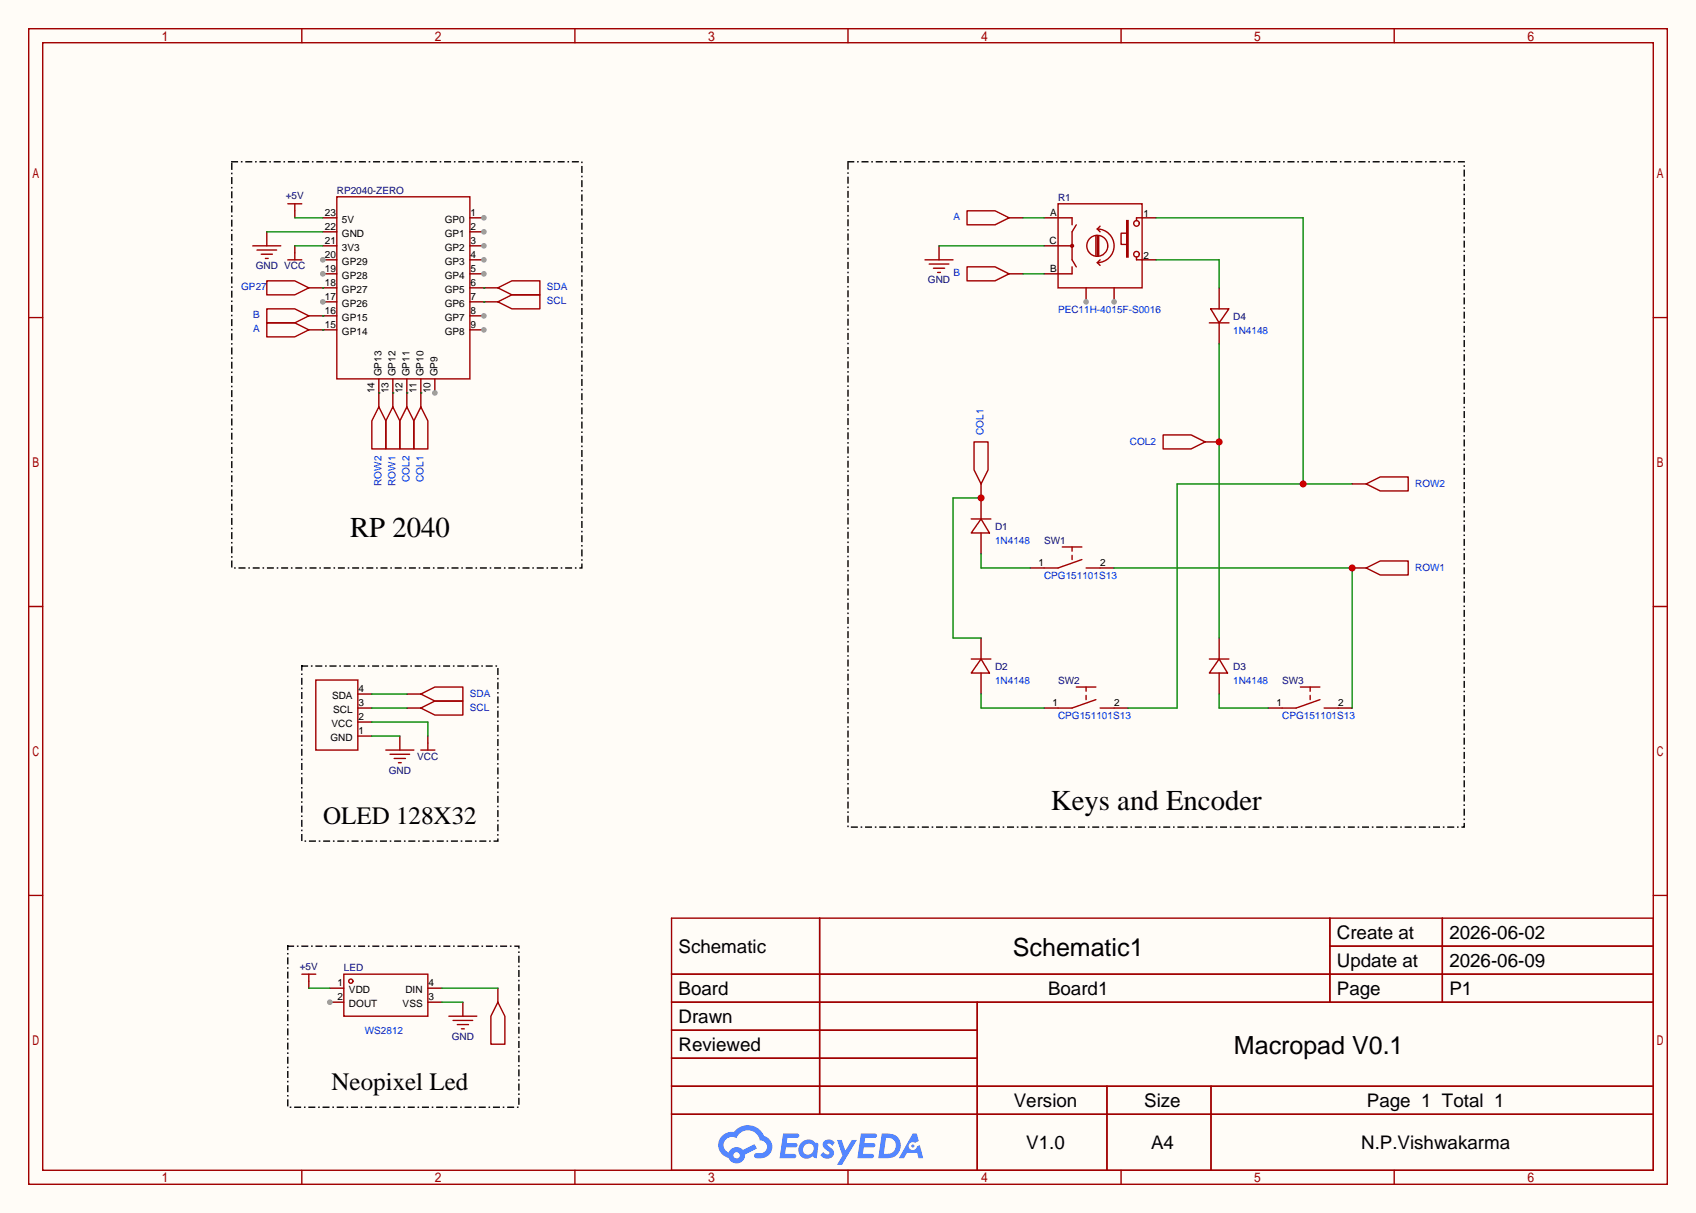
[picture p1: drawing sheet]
<svg xmlns="http://www.w3.org/2000/svg" width="308mm" height="220mm" viewBox="0 0 308 220" stroke-linecap="round" stroke-linejoin="round" font-family="sans-serif">
<path d="M0 0h307.6v220h-307.6z" fill="#fffcf7"/>
<g fill="none" stroke="#a10000" stroke-width=".25">
<path d="M5.2 5.2h297.2v209.6h-297.2zM7.7 7.7h292.1v204.5h-292.1zM54.7 5.2v2.5M104.3 5.2v2.5M153.8 5.2v2.5M203.3 5.2v2.5M252.9 5.2v2.5M5.2 57.6h2.5M299.8 57.6h2.6M5.2 110h2.5M299.8 110h2.6M5.2 162.4h2.5"/>
<path d="M121.8 166.5h178v45.7h-178zM121.8 176.7h178M148.7 166.5v35.6M241.2 166.5v15.2M241.2 171.6h58.6M261.6 166.5v15.2M299.8 162.4h2.6M121.8 181.7h178M121.8 186.8h55.4M121.8 197h178M121.8 191.9h55.4M177.2 181.7v30.5"/>
<path d="M200.8 197v15.2M219.6 197v15.2M54.7 212.2v2.6M104.3 212.2v2.6M121.8 202.1h178M153.8 212.2v2.6M203.3 212.2v2.6M252.9 212.2v2.6"/>
</g>
<g fill="#5487ff">
<path d="M149.5 206.9a1.3 1.3 0 0 1 1.9 .3l-.4 .6a.54 .54 0 0 0-1-.2l.2 .2a1.58 1.58 0 0 1 1 1.5 1.43 1.43 0 0 1-2.4 .2l.5-.6a.64 .64 0 0 0 .5 .5 .64 .64 0 0 0 .6-.3l-.1-.3a1.6 1.6 0 0 1-1.1-1.5z"/>
<path d="M151.8 206.7h.8l.7 2 1.2-2h.9l-2.7 4.5h-.9l1-1.6z"/>
<path d="M142 205.5h1.7a1.31 1.31 0 0 1 1.2 .2 .4 .4 0 0 1-.3 .6h-1.8l-.1 1h1.6a.4 .4 0 0 1 .3 .4 .4 .4 0 0 1-.4 .4h-1.6l-.2 1.2 .8-.1a1.23 1.23 0 0 1 1.2 .2 .39 .39 0 0 1-.4 .6h-2.6z"/>
<path d="M156.1 205.5h1.7a1.32 1.32 0 0 1 1.2 .2 .39 .39 0 0 1-.3 .6h-1.8l-.1 1h1.6a.4 .4 0 0 1 .4 .4 .4 .4 0 0 1-.5 .4h-1.6l-.2 1.1h.8a1.23 1.23 0 0 1 1.2 .2 .39 .39 0 0 1-.4 .6h-2.6z"/>
<path d="M165.5 205.6h.8l.3 1.3-.6 .3a.75 .75 0 0 0-1.1 .3 .75 .75 0 0 0 .5 1.1 .75 .75 0 0 0 .9-.7l.5-.3 .6 2.4h-.8l-.3-.9h-1.8l-.5 .9h-1z"/>
<path d="M159.9 205.6l-.6 4.4h1.4a2.27 2.27 0 0 0 2.7-2.3 2.27 2.27 0 0 0-2.7-2.1zM160.7 206.3a1.5 1.5 0 0 1 1.8 1.6 1.5 1.5 0 0 1-1.9 1.3h-.3z"/>
<path d="M145.4 207.2a1.62 1.62 0 0 0-.4 2.1 1.62 1.62 0 0 0 2 .6l.3-.2 .4 .2 .4 .1 .3-2.4-.1-.3-.5-.1a1.58 1.58 0 0 0-2.4 0zM146 207.7a.99 .99 0 0 1 1.6 .3 .99 .99 0 0 1-.9 1.4 .94 .94 0 0 1-1-.6 .94 .94 0 0 1 .3-1.1z"/>
<path d="M131 206a2.37 2.37 0 0 0 1.1 4 1.54 1.54 0 0 0 1.8 1 1.54 1.54 0 0 0 1.2-1.6l2.2-1.1-.5-.8-2.1 1a1.57 1.57 0 0 0-2.6 .5 1.5 1.5 0 0 1-.7-2.1 1.5 1.5 0 0 1 2.2-.5 2.23 2.23 0 0 1 2.3-1.4 2.23 2.23 0 0 1 2 1.8 1.16 1.16 0 0 1 1.2 1.1 1.16 1.16 0 0 1-1.1 1.2h-.7a.47 .47 0 0 0-.5 .4 .47 .47 0 0 0 .4 .5 2.23 2.23 0 0 0 2.2-.6 2.23 2.23 0 0 0 .5-2.3 2.16 2.16 0 0 0-1.3-1.1 3.2 3.2 0 0 0-5.5-.7l-1.1 .1zM133 209.5a.6 .6 0 0 1 1.2 0 .6 .6 0 0 1-1.2 0z"/>
<circle cx="165.6" cy="207.8" r=".28"/>
</g>
<path d="M61.1 35.7h24.1v33h-24.1z" fill="none" stroke="#a10000" stroke-width=".25"/>
<path d="M85.2 39.5h2.6" fill="none" stroke="#870000" stroke-width=".25"/>
<circle cx="87.8" cy="39.5" r=".51" fill="#999"/>
<path d="M85.2 42h2.6" fill="none" stroke="#870000" stroke-width=".25"/>
<circle cx="87.8" cy="42" r=".51" fill="#999"/>
<path d="M85.2 44.6h2.6" fill="none" stroke="#870000" stroke-width=".25"/>
<circle cx="87.8" cy="44.6" r=".51" fill="#999"/>
<path d="M85.2 47.1h2.6" fill="none" stroke="#870000" stroke-width=".25"/>
<circle cx="87.8" cy="47.1" r=".51" fill="#999"/>
<path d="M85.2 49.7h2.6" fill="none" stroke="#870000" stroke-width=".25"/>
<circle cx="87.8" cy="49.7" r=".51" fill="#999"/>
<path d="M85.2 52.2h2.6M85.2 54.7h2.6M85.2 57.3h2.6" fill="none" stroke="#870000" stroke-width=".25"/>
<circle cx="87.8" cy="57.3" r=".51" fill="#999"/>
<path d="M85.2 59.8h2.6" fill="none" stroke="#870000" stroke-width=".25"/>
<circle cx="87.8" cy="59.8" r=".51" fill="#999"/>
<path d="M78.9 68.7v2.5" fill="none" stroke="#870000" stroke-width=".25"/>
<circle cx="78.9" cy="71.2" r=".51" fill="#999"/>
<path d="M58.5 59.8h2.6M58.5 57.3h2.6M58.5 54.7h2.6M73.8 68.7v2.5M76.3 68.7v2.5" fill="none" stroke="#870000" stroke-width=".25"/>
<circle cx="58.5" cy="54.7" r=".51" fill="#999"/>
<path d="M58.5 52.2h2.6M58.5 49.7h2.6" fill="none" stroke="#870000" stroke-width=".25"/>
<circle cx="58.5" cy="49.7" r=".51" fill="#999"/>
<path d="M58.5 47.1h2.6" fill="none" stroke="#870000" stroke-width=".25"/>
<circle cx="58.5" cy="47.1" r=".51" fill="#999"/>
<path d="M58.5 39.5h2.6M189.4 39.5h5M207.1 39.5h2.6M58.5 44.6h2.6M58.5 42h2.6M189.4 44.6h5M189.4 49.7h5M197 52.2v2.5M207.1 47.1h2.6M68.7 68.7v2.5M71.2 68.7v2.5" fill="none" stroke="#870000" stroke-width=".25"/>
<g fill="none" stroke="#a10000" stroke-width=".25">
<path d="M191.9 37h15.2v15.2h-15.2zM206.1 39.5v.5M194.4 42v2.6M204.3 40h.3v6.6h-.3zM204.3 42.3h-1v2h1M206.1 46.6v.5"/>
<circle cx="194.4" cy="44.6" r=".25"/>
<circle cx="206.1" cy="46.1" r=".51"/>
<circle cx="206.1" cy="40.5" r=".51"/>
</g>
<circle cx="197" cy="54.7" r=".51" fill="#999"/>
<path d="M202.1 52.2v2.5" fill="none" stroke="#870000" stroke-width=".25"/>
<circle cx="202.1" cy="54.7" r=".51" fill="#999"/>
<g fill="none" stroke="#a10000" stroke-width=".25">
<path d="M194.4 39.5v1.3M206.1 39.5h1M194.4 44.6v2.5l.8 1.3M194.4 48.4v1.3M195.2 40.8l-.8 1.2M198.8 42.8v3.6M199 41.5a3 3 0 0 1 3.1 3.1 3 3 0 0 1-3.1 3M199 47.6l.5 .5M199 42.8v3.6M199 41.5l.5 .5M199.3 42.8v3.6M199.5 47.1l-.5 .5"/>
<path d="M199.5 41l-.5 .5M200.9 44.6a1.91 1.91 0 0 0-2.7-1.8 1.91 1.91 0 0 0-.5 3.2 1.91 1.91 0 0 0 3.1-.8l.1-.5M206.1 47.1h1M219.3 58.5h3.6M219.6 56h3.3l-1.8 2.5zM176.1 94.1h3.6M177.9 94.1l1.6 2.5h-3.4zM192.7 99.2h3.5M194.4 99.2v.7M176.1 119.5h3.6M177.9 119.5l1.6 2.5h-3.4zM194.4 100.7v.8"/>
<path d="M196.2 101.5l-4.3 1.5h-2.5M197 103h2.5M219.3 119.5h3.6M221.1 119.5l1.5 2.5h-3.3zM195.2 124.6h3.6M197 124.6v.7M197 126.1v.8M198.8 126.9l-4.4 1.5h-2.5M199.5 128.4h2.6M235.8 124.6h3.6M237.6 124.6v.7M237.6 126.1v.8"/>
<path d="M239.4 126.9l-4.3 1.5h-2.6M240.2 128.4h2.5"/>
</g>
<g fill="none" stroke="#870000" stroke-width=".25">
<path d="M221.1 52.2v3.8M221.1 58.5v3.9M177.9 87.8v6.3M177.9 96.6v3.9M177.9 115.7v3.8M186.8 103h2.6M199.5 103h2.6M221.1 115.7v3.8M177.9 122v3.9M189.4 128.4h2.5M202.1 128.4h2.5M221.1 122v3.9"/>
<path d="M230 128.4h2.5M242.7 128.4h2.5"/>
</g>
<path d="M177.9 90.3h-5.1v25.4h5.1M177.9 100.5v2.5h8.9M177.9 125.9v2.5h11.5M221.1 125.9v2.5h8.9" fill="none" stroke="#008700" stroke-width=".25"/>
<circle cx="177.9" cy="90.3" r=".63" fill="#c00"/>
<path d="M176.7 80.1h2.5v5.1l-1.3 2.6-1.2-2.6z" fill="none" stroke="#a10000" stroke-width=".25"/>
<path d="M209.7 47.1h11.4v5.1M221.1 62.4v53.3" fill="none" stroke="#008700" stroke-width=".25"/>
<path d="M218.6 80.1h2.5" fill="none" stroke="#870000" stroke-width=".25"/>
<circle cx="221.1" cy="80.1" r=".63" fill="#c00"/>
<g fill="none" stroke="#a10000" stroke-width=".25">
<path d="M175.4 38.2h5.1l2.5 1.3-2.5 1.3h-5.1zM45.8 44.6h5.1M46.6 45.3h3.6M47.4 46.1h2M48.1 46.9h.5M48.4 58.5h5.1l2.5 1.3-2.5 1.3h-5.1zM48.4 56h5.1l2.5 1.3-2.5 1.2h-5.1zM167.8 47.1h5M168.5 47.9h3.6M169.3 48.6h2M170.1 49.4h.5M175.4 48.4h5.1l2.5 1.3-2.5 1.2h-5.1z"/>
<path d="M68.7 73.8l1.3 2.5v5.1h-2.6v-5.1zM71.2 73.8l1.3 2.5v5.1h-2.5v-5.1zM73.8 73.8l1.3 2.5v5.1h-2.6v-5.1zM76.3 73.8l1.3 2.5v5.1h-2.5v-5.1zM210.9 78.9h5.1l2.6 1.2-2.6 1.3h-5.1z"/>
</g>
<path d="M183 39.5h2.5M48.4 42v2.6M56 59.8h2.5M56 57.3h2.5M170.3 44.6v2.5M183 49.7h2.5M68.7 71.2v2.6M71.2 71.2v2.6M73.8 71.2v2.6M76.3 71.2v2.6" fill="none" stroke="#870000" stroke-width=".25"/>
<g fill="none" stroke="#008700" stroke-width=".25">
<path d="M185.5 39.5h3.9M209.7 39.5h26.6v48.3M48.4 42h10.1M58.5 59.8h.1M58.5 57.3h.1M170.3 44.6h19.1M185.5 49.7h3.9M68.7 71.2h.1M71.2 71.2h.1M73.8 71.2h.1M76.3 71.2h.1M245.2 87.8h-31.7v40.6h-8.9"/>
<path d="M202.1 103h43.1v25.4"/>
</g>
<circle cx="236.3" cy="87.8" r=".63" fill="#c00"/>
<path d="M245.2 87.8h2.6M245.2 103h2.6" fill="none" stroke="#870000" stroke-width=".25"/>
<path d="M247.8 87.8l2.5-1.3h5.1v2.5h-5.1z" fill="none" stroke="#a10000" stroke-width=".25"/>
<circle cx="245.2" cy="103" r=".63" fill="#c00"/>
<g fill="none" stroke="#a10000" stroke-width=".25">
<path d="M52.2 47.1h2.5M53.5 45.8v1.3M90.3 52.2l2.5-1.3h5.1v2.6h-5.1zM90.3 54.7l2.5-1.2h5.1v2.5h-5.1zM247.8 103l2.5-1.3h5.1v2.6h-5.1zM57.3 123.3h7.6v12.7h-7.6zM70 136h5.1M70.7 136.8h3.6M71.5 137.5h2M72.3 138.3h.5M76.3 128.4l2.6-1.3h5v2.6h-5zM76.3 125.9l2.6-1.3h5v2.5h-5z"/>
<path d="M76.3 136h2.6M77.6 134.7v1.3M62.4 176.7h15.2v7.6h-15.2z"/>
<circle cx="63.6" cy="177.9" r=".38"/>
</g>
<path d="M42 29.3h63.5v73.7h-63.5zM153.8 29.3h111.8v120.7h-111.8zM54.7 120.8h35.6v31.7h-35.6z" fill="none" stroke="#000" stroke-width=".25" stroke-dasharray="1 .8 0 .8"/>
<g fill="none" stroke="#870000" stroke-width=".25">
<path d="M53.5 44.6v1.2M87.8 52.2h2.5M87.8 54.7h2.5M64.9 133.5h2.5M64.9 130.9h2.5M64.9 128.4h2.5M64.9 125.9h2.5M72.5 133.5v2.5M73.8 128.4h2.5M73.8 125.9h2.5M77.6 133.5v1.2M59.8 179.2h2.6"/>
<path d="M59.8 181.7h2.6"/>
</g>
<path d="M53.5 44.6h5M87.8 52.2h.1M87.8 54.7h.1M67.4 133.5h5.1M67.4 130.9h10.2v2.6M67.4 125.9h6.4M67.4 128.4h6.4" fill="none" stroke="#008700" stroke-width=".25"/>
<circle cx="59.8" cy="181.7" r=".51" fill="#999"/>
<path d="M53.5 38.2v1.3M56 52.2h2.5M56 177.9v1.3M77.6 179.2h2.5M90.3 179.2v2.5M77.6 181.7h2.5M83.9 181.7v2.6" fill="none" stroke="#870000" stroke-width=".25"/>
<path d="M52.2 37h2.5M53.5 37v1.2M48.4 50.9h5.1l2.5 1.3-2.5 1.3h-5.1zM54.7 176.7h2.6M56 176.7v1.2M81.4 184.3h5.1M82.2 185h3.5M82.9 185.8h2.1M83.7 186.6h.5M90.3 181.7l1.3 2.6v5.1h-2.6v-5.1z" fill="none" stroke="#a10000" stroke-width=".25"/>
<path d="M53.5 39.5h5M58.5 52.2h.1M56 179.2h3.8M80.1 179.2h10.2M80.1 181.7h3.8" fill="none" stroke="#008700" stroke-width=".25"/>
<path d="M52.2 171.6h41.9v29.2h-41.9z" fill="none" stroke="#000" stroke-width=".25" stroke-dasharray="1 .8 0 .8"/>
<g font-size="5.2">
<text x="63.5" y="97.4">RP 2040</text>
<text x="190.6" y="146.9">Keys and Encoder</text>
</g>
<g font-size="4.5">
<text x="58.6" y="149.4">OLED 128X32</text>
<text x="183.7" y="173.3">Schematic1</text>
<text x="223.8" y="191.1">Macropad V0.1</text>
<text x="60.1" y="197.7">Neopixel Led</text>
</g>
<g font-size="3.4">
<text x="123.1" y="172.7">Schematic</text>
<text x="242.5" y="170.2">Create at</text>
<text x="262.9" y="170.2">2026-06-02</text>
<text x="242.5" y="175.3">Update at</text>
<text x="262.9" y="175.3">2026-06-09</text>
<text x="123.1" y="180.4">Board</text>
<text x="123.1" y="185.4">Drawn</text>
<text x="190.1" y="180.4">Board1</text>
<text x="242.5" y="180.4">Page</text>
<text x="262.9" y="180.4">P1</text>
<text x="123.1" y="190.5">Reviewed</text>
<text x="183.9" y="200.7">Version</text>
<text x="207.5" y="200.7">Size</text>
<text x="247.9" y="200.7">Page 1 Total 1</text>
<text x="186.1" y="208.3">V1.0</text>
<text x="208.8" y="208.3">A4</text>
<text x="246.9" y="208.3">N.P.Vishwakarma</text>
</g>
<g font-size="1.8" fill="#000080">
<text x="61.1" y="35.1">RP2040-ZERO</text>
<text x="51.8" y="36.2">+5V</text>
<text x="191.9" y="36.4">R1</text>
<text x="46.4" y="48.9">GND VCC</text>
<text x="168.3" y="51.4">GND</text>
<text x="223.6" y="58">D4</text>
<text x="180.5" y="96.1">D1</text>
<text x="189.4" y="98.6">SW1</text>
<text x="180.5" y="121.5">D2</text>
<text x="191.9" y="124">SW2</text>
<text x="223.6" y="121.5">D3</text>
<text x="232.5" y="124">SW3</text>
<text x="75.7" y="137.8">VCC</text>
<text x="70.5" y="140.3">GND</text>
<text x="54.4" y="175.9">+5V</text>
<text x="62.4" y="176.1">LED</text>
<text x="81.9" y="188.6">GND</text>
</g>
<g font-size="1.8">
<text x="58.9" y="41.7">22</text>
<text x="58.9" y="39.2">23</text>
<text x="62" y="40.5">5V</text>
<text x="80.6" y="40.5">GP0</text>
<text x="85.3" y="39.2">1</text>
<text x="85.3" y="41.7">2</text>
<text x="190.4" y="39.2">A</text>
<text x="207.4" y="39.3">1</text>
<text x="58.9" y="46.8">20</text>
<text x="58.9" y="44.3">21</text>
<text x="62" y="45.5">3V3</text>
<text x="62" y="43">GND</text>
<text x="80.6" y="43">GP1</text>
<text x="80.6" y="45.5">GP2</text>
<text x="85.3" y="44.3">3</text>
<text x="85.3" y="46.8">4</text>
<text x="190.3" y="44.3">C</text>
<text x="207.4" y="47">2</text>
<text x="58.9" y="51.9">18</text>
<text x="58.9" y="49.3">19</text>
<text x="62" y="53.2">GP27</text>
<text x="62" y="50.6">GP28</text>
<text x="62" y="48.1">GP29</text>
<text x="80.6" y="48.1">GP3</text>
<text x="80.6" y="50.6">GP4</text>
<text x="80.6" y="53.2">GP5</text>
<text x="85.3" y="49.3">5</text>
<text x="85.3" y="51.9">6</text>
<text x="190.4" y="49.3">B</text>
<text x="58.9" y="59.5">15</text>
<text x="58.9" y="57">16</text>
<text x="58.9" y="54.4">17</text>
<text x="62" y="58.2">GP15</text>
<text x="62" y="55.7">GP26</text>
<text x="80.6" y="55.7">GP6</text>
<text x="80.6" y="58.2">GP7</text>
<text x="85.3" y="54.4">7</text>
<text x="85.3" y="57">8</text>
<text x="85.3" y="59.5">9</text>
<text x="62" y="60.8">GP14</text>
<text x="80.6" y="60.8">GP8</text>
<text x="67.9" y="71.3" transform="rotate(-90 67.9 71.3)">14</text>
<text x="69.2" y="68.3" transform="rotate(-90 69.2 68.3)">GP13</text>
<text x="70.4" y="71.3" transform="rotate(-90 70.4 71.3)">13</text>
<text x="71.7" y="68.3" transform="rotate(-90 71.7 68.3)">GP12</text>
<text x="73" y="71.3" transform="rotate(-90 73 71.3)">12</text>
<text x="74.3" y="68.3" transform="rotate(-90 74.3 68.3)">GP11</text>
<text x="75.5" y="71.3" transform="rotate(-90 75.5 71.3)">11</text>
<text x="76.8" y="68.3" transform="rotate(-90 76.8 68.3)">GP10</text>
<text x="78.1" y="71.3" transform="rotate(-90 78.1 71.3)">10</text>
<text x="79.3" y="68.3" transform="rotate(-90 79.3 68.3)">GP9</text>
<text x="188.3" y="102.7">1</text>
<text x="199.5" y="102.7">2</text>
<text x="65" y="125.5">4</text>
<text x="60.1" y="131.9">VCC</text>
<text x="60.2" y="126.8">SDA</text>
<text x="60.4" y="129.4">SCL</text>
<text x="65" y="130.6">2</text>
<text x="65" y="128.1">3</text>
<text x="190.9" y="128.1">1</text>
<text x="202.1" y="128.1">2</text>
<text x="231.5" y="128.1">1</text>
<text x="242.7" y="128.1">2</text>
<text x="59.9" y="134.4">GND</text>
<text x="65" y="133.2">1</text>
<text x="61.2" y="178.9">1</text>
<text x="77.7" y="178.9">4</text>
<text x="61.2" y="181.4">2</text>
<text x="63.3" y="180.2">VDD</text>
<text x="63.3" y="182.7">DOUT</text>
<text x="73" y="182.7">VSS</text>
<text x="73.5" y="180.2">DIN</text>
<text x="77.7" y="181.4">3</text>
</g>
<g font-size="1.8" fill="#00f">
<text x="172.9" y="40">A</text>
<text x="43.7" y="52.7">GP27</text>
<text x="99.2" y="52.7">SDA</text>
<text x="172.9" y="50.1">B</text>
<text x="45.9" y="57.7">B</text>
<text x="99.2" y="55.2">SCL</text>
<text x="191.9" y="56.7">PEC11H-4015F-S0016</text>
<text x="45.9" y="60.3">A</text>
<text x="223.6" y="60.5">1N4148</text>
<text x="178.4" y="78.9" transform="rotate(-90 178.4 78.9)">COL1</text>
<text x="204.9" y="80.6">COL2</text>
<text x="69.2" y="88.1" transform="rotate(-90 69.2 88.1)">ROW2</text>
<text x="71.7" y="88.1" transform="rotate(-90 71.7 88.1)">ROW1</text>
<text x="74.3" y="87.4" transform="rotate(-90 74.3 87.4)">COL2</text>
<text x="76.8" y="87.4" transform="rotate(-90 76.8 87.4)">COL1</text>
<text x="256.7" y="88.2">ROW2</text>
<text x="180.5" y="98.6">1N4148</text>
<text x="189.4" y="105">CPG151101S13</text>
<text x="256.7" y="103.5">ROW1</text>
<text x="180.5" y="124">1N4148</text>
<text x="223.6" y="124">1N4148</text>
<text x="85.2" y="128.9">SCL</text>
<text x="85.2" y="126.3">SDA</text>
<text x="191.9" y="130.4">CPG151101S13</text>
<text x="232.5" y="130.4">CPG151101S13</text>
<text x="66.2" y="187.5">WS2812</text>
</g>
</svg>
